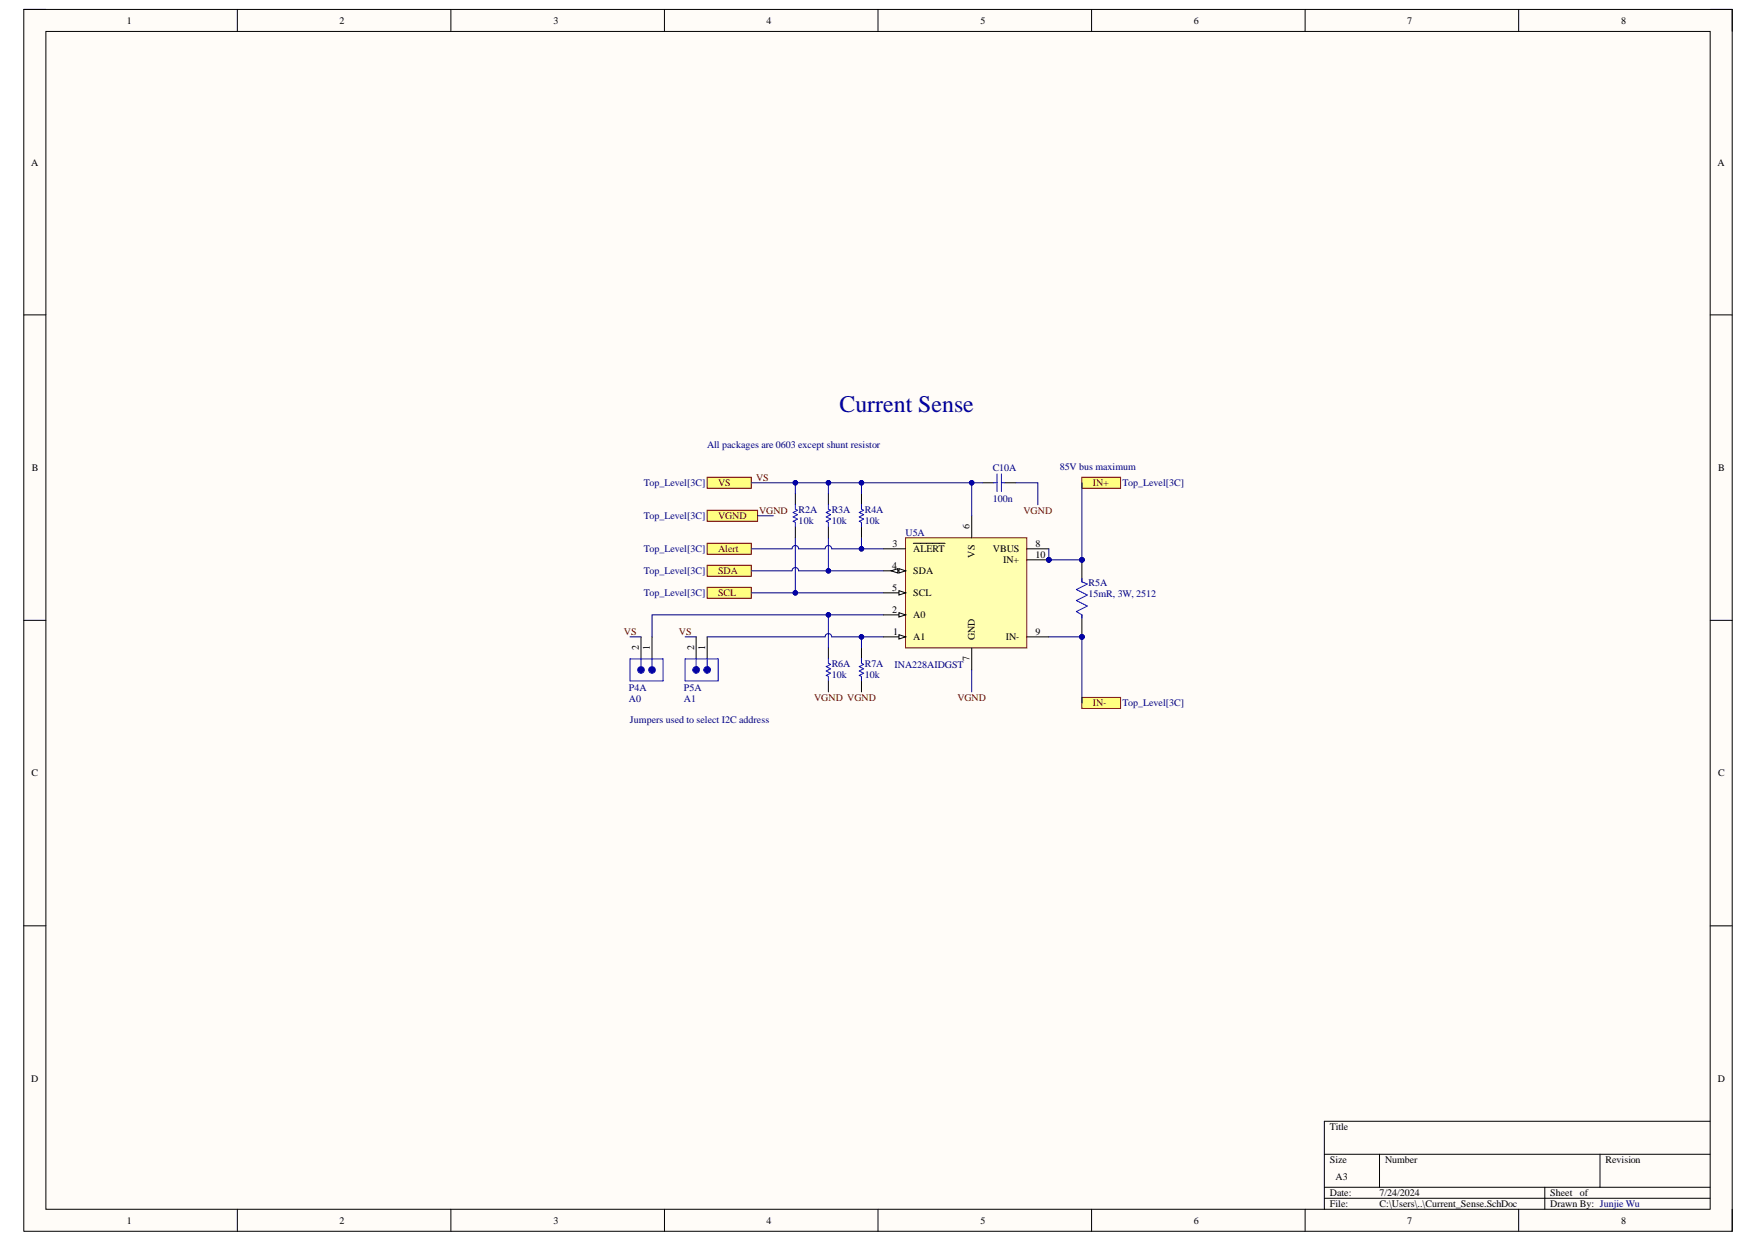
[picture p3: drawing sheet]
<svg xmlns="http://www.w3.org/2000/svg" width="297mm" height="210mm" viewBox="0 0 297 210" stroke-linecap="round" stroke-linejoin="round" font-family="sans-serif">
<path d="M4 1.6h288.7v206.5h-288.7z" fill-rule="evenodd" fill="#fffcf8"/>
<path d="M4 1.6h288.7v206.5h-288.7z" fill="none" stroke="#000" stroke-width=".17"/>
<path d="M7.8 5.3h281.2v199.1h-281.2z" fill-rule="evenodd" fill="#fffcf8"/>
<g fill="none" stroke="#000" stroke-width=".17">
<path d="M4 1.6h3.7M7.8 5.3h281.2v199.1h-281.2zM40.1 1.6v3.7M76.2 1.6v3.7M112.3 1.6v3.7M148.3 1.6v3.7M184.4 1.6v3.7M220.5 1.6v3.7M256.6 1.6v3.7M289 1.6h3.7v3.7M4 53.2h3.7M289 53.2h3.7"/>
<path d="M4 104.8h3.7M289 104.8h3.7M4 156.5h3.7M289 156.5h3.7M223.8 195.1h65.2M233.1 195.1v5.6M270.3 195.1v5.6M289 189.5h-65.2v14.9M40.1 204.4v3.7M76.2 204.4v3.7M112.3 204.4v3.7M148.4 204.4v3.7"/>
<path d="M184.4 204.4v3.7M220.5 204.4v3.7M223.8 200.7h65.2M223.8 202.5h65.2M256.6 204.4v3.7M261 200.7v3.7M292.7 204.4v3.7"/>
</g>
<circle cx="177.2" cy="94.6" r=".37" fill="#000080"/>
<circle cx="177.2" cy="94.6" r=".37" fill="none" stroke="#000080" stroke-width=".17"/>
<path d="M153 90.9h20.5v18.6h-20.5z" fill-rule="evenodd" fill="#ffffb0"/>
<path d="M153 90.9h20.5v18.6h-20.5z" fill="none" stroke="#800000" stroke-width=".17"/>
<path d="M173.5 94.6h3.7" fill="none" stroke="#000" stroke-width=".17"/>
<circle cx="177.2" cy="94.6" r=".37" fill="#000080"/>
<circle cx="177.2" cy="94.6" r=".37" fill="none" stroke="#000080" stroke-width=".17"/>
<path d="M149.3 92.8h3.7M154.3 91.8h5.4M149.3 103.9h3.7M173.5 107.6h3.7" fill="none" stroke="#000" stroke-width=".17"/>
<path d="M151.9 103.5l1.1 .4-1.1 .4z" fill="#f8fcff"/>
<path d="M149.3 107.6h3.7M151.9 103.5l1.1 .4-1.1 .4z" fill="none" stroke="#000" stroke-width=".17"/>
<path d="M151.9 107.3l1.1 .3-1.1 .4z" fill="#f8fcff"/>
<path d="M149.3 100.2h3.7M151.9 107.3l1.1 .3-1.1 .4z" fill="none" stroke="#000" stroke-width=".17"/>
<path d="M151.9 99.8l1.1 .4-1.1 .4z" fill="#f8fcff"/>
<path d="M149.3 96.5h3.7M151.9 99.8l1.1 .4-1.1 .4z" fill="none" stroke="#000" stroke-width=".17"/>
<path d="M151.9 96.1l1.1 .4-1.1 .3z" fill="#f8fcff"/>
<path d="M151.9 96.1l1.1 .4-1.1 .3z" fill="none" stroke="#000" stroke-width=".17"/>
<path d="M150.6 96.5l1.1-.4v.7z" fill="#f8fcff"/>
<path d="M150.6 96.5l1.1-.4v.7zM164.2 87.2v3.7M166 81.6h1.9M169.8 81.6h1.8M173.5 92.8h3.7M164.2 109.5v3.7" fill="none" stroke="#000" stroke-width=".17"/>
<path d="M167.9 81.6h.6M168.5 80.1v3M169.2 80.1v3M169.2 81.6h.6" fill="none" stroke="#00f" stroke-width=".17"/>
<circle cx="182.8" cy="107.6" r=".37" fill="#000080"/>
<circle cx="182.8" cy="107.6" r=".37" fill="none" stroke="#000080" stroke-width=".17"/>
<circle cx="182.8" cy="94.6" r=".37" fill="#000080"/>
<circle cx="182.8" cy="94.6" r=".37" fill="none" stroke="#000080" stroke-width=".17"/>
<path d="M182.8 103.9v3.7" fill="none" stroke="#000" stroke-width=".17"/>
<circle cx="182.8" cy="107.6" r=".37" fill="#000080"/>
<circle cx="182.8" cy="107.6" r=".37" fill="none" stroke="#000080" stroke-width=".17"/>
<path d="M182.8 94.6v3.7" fill="none" stroke="#000" stroke-width=".17"/>
<circle cx="182.8" cy="94.6" r=".37" fill="#000080"/>
<circle cx="182.8" cy="94.6" r=".37" fill="none" stroke="#000080" stroke-width=".17"/>
<path d="M182.8 97.8v.5l.9 .4-1.8 .9 1.8 1-1.8 .9 1.8 .9-1.8 1 .9 .5v.6M117.6 111.4v1.3" fill="none" stroke="#00f" stroke-width=".17"/>
<path d="M117.6 107.6v3.8M119.5 107.6v3.8" fill="none" stroke="#000" stroke-width=".17"/>
<circle cx="117.6" cy="113.2" r=".56" fill="#00f"/>
<g fill="none" stroke="#00f" stroke-width=".17">
<path d="M115.8 111.4h5.5v3.7h-5.5zM119.5 111.4v1.3"/>
<circle cx="117.6" cy="113.2" r=".56"/>
</g>
<circle cx="119.5" cy="113.2" r=".56" fill="#00f"/>
<g fill="none" stroke="#00f" stroke-width=".17">
<path d="M108.3 111.4v1.3"/>
<circle cx="119.5" cy="113.2" r=".56"/>
</g>
<path d="M108.3 107.6v3.8M110.2 107.6v3.8" fill="none" stroke="#000" stroke-width=".17"/>
<circle cx="108.3" cy="113.2" r=".56" fill="#00f"/>
<g fill="none" stroke="#00f" stroke-width=".17">
<path d="M106.4 111.4h5.6v3.7h-5.6zM110.2 111.4v1.3"/>
<circle cx="108.3" cy="113.2" r=".56"/>
</g>
<circle cx="110.2" cy="113.2" r=".56" fill="#00f"/>
<g fill="none" stroke="#00f" stroke-width=".17">
<path d="M134.4 85.3v.8l.4 .1-.8 .4 .8 .4-.8 .4 .8 .3-.8 .4 .4 .2v.7"/>
<circle cx="110.2" cy="113.2" r=".56"/>
</g>
<path d="M134.4 83.4v1.9M134.4 89v1.9" fill="none" stroke="#000" stroke-width=".17"/>
<path d="M119.5 91.8h7.4v1.9h-7.4z" fill-rule="evenodd" fill="#ffff80"/>
<path d="M119.5 91.8h7.4v1.9h-7.4z" fill="none" stroke="#800000" stroke-width=".17"/>
<path d="M119.5 95.5h7.4v1.9h-7.4z" fill-rule="evenodd" fill="#ffff80"/>
<path d="M119.5 95.5h7.4v1.9h-7.4z" fill="none" stroke="#800000" stroke-width=".17"/>
<path d="M119.5 99.3h7.4v1.8h-7.4z" fill-rule="evenodd" fill="#ffff80"/>
<path d="M119.5 99.3h7.4v1.8h-7.4z" fill="none" stroke="#800000" stroke-width=".17"/>
<path d="M182.8 80.7h6.5v1.8h-6.5z" fill-rule="evenodd" fill="#ffff80"/>
<path d="M182.8 80.7h6.5v1.8h-6.5z" fill="none" stroke="#800000" stroke-width=".17"/>
<path d="M182.8 117.9h6.5v1.8h-6.5z" fill-rule="evenodd" fill="#ffff80"/>
<path d="M182.8 117.9h6.5v1.8h-6.5z" fill="none" stroke="#800000" stroke-width=".17"/>
<path d="M140 83.4v1.9M140 89v1.9M145.6 83.4v1.9M145.6 89v1.9M140 109.5v1.9M140 115.1v1.8M145.6 109.5v1.9M145.6 115.1v1.8" fill="none" stroke="#000" stroke-width=".17"/>
<path d="M140 85.3v.8l.3 .1-.7 .4 .7 .4-.7 .4 .7 .3-.7 .4 .4 .2v.7M145.6 85.3v.8l.3 .1-.7 .4 .7 .4-.7 .4 .7 .3-.7 .4 .4 .2v.7M140 111.4v.7l.3 .2-.7 .4 .7 .3-.7 .4 .7 .4-.7 .3 .4 .2v.8M145.6 111.4v.7l.3 .2-.7 .4 .7 .3-.7 .4 .7 .4-.7 .3 .4 .2v.8" fill="none" stroke="#00f" stroke-width=".17"/>
<path d="M119.5 80.7h7.4v1.8h-7.4z" fill-rule="evenodd" fill="#ffff80"/>
<path d="M119.5 80.7h7.4v1.8h-7.4z" fill="none" stroke="#800000" stroke-width=".17"/>
<path d="M119.5 86.2h8.5v1.9h-8.5z" fill-rule="evenodd" fill="#ffff80"/>
<path d="M119.5 86.2h8.5v1.9h-8.5z" fill="none" stroke="#800000" stroke-width=".17"/>
<path d="M177.2 94.6h5.6" fill="none" stroke="#000080" stroke-width=".17"/>
<circle cx="177.2" cy="94.6" r=".37" fill="#000080"/>
<circle cx="177.2" cy="94.6" r=".37" fill="none" stroke="#000080" stroke-width=".17"/>
<circle cx="182.8" cy="94.6" r=".37" fill="#000080"/>
<g fill="none" stroke="#000080" stroke-width=".17">
<path d="M177.2 107.6h5.6"/>
<circle cx="182.8" cy="94.6" r=".37"/>
</g>
<circle cx="182.8" cy="107.6" r=".37" fill="#000080"/>
<g fill="none" stroke="#000080" stroke-width=".17">
<path d="M182.8 107.6v11.2"/>
<circle cx="182.8" cy="107.6" r=".37"/>
</g>
<circle cx="182.8" cy="107.6" r=".37" fill="#000080"/>
<g fill="none" stroke="#000080" stroke-width=".17">
<path d="M177.2 92.8v1.8"/>
<circle cx="182.8" cy="107.6" r=".37"/>
</g>
<circle cx="177.2" cy="94.6" r=".37" fill="#000080"/>
<g fill="none" stroke="#000080" stroke-width=".17">
<path d="M145.6 90.9v1.9h3.7"/>
<circle cx="177.2" cy="94.6" r=".37"/>
</g>
<circle cx="145.6" cy="92.8" r=".37" fill="#000080"/>
<g fill="none" stroke="#000080" stroke-width=".17">
<path d="M140 90.9v5.6h9.3"/>
<circle cx="145.6" cy="92.8" r=".37"/>
</g>
<circle cx="140" cy="96.5" r=".37" fill="#000080"/>
<g fill="none" stroke="#000080" stroke-width=".17">
<path d="M134.4 90.9v9.3h14.9"/>
<circle cx="140" cy="96.5" r=".37"/>
</g>
<circle cx="134.4" cy="100.2" r=".37" fill="#000080"/>
<g fill="none" stroke="#000080" stroke-width=".17">
<path d="M126.9 100.2h7.5"/>
<circle cx="134.4" cy="100.2" r=".37"/>
</g>
<circle cx="134.4" cy="100.2" r=".37" fill="#000080"/>
<g fill="none" stroke="#000080" stroke-width=".17">
<path d="M126.9 96.5h6.9a.56 .56 0 0 1 .6-.6 .56 .56 0 0 1 .5 .6h5.1"/>
<circle cx="134.4" cy="100.2" r=".37"/>
</g>
<circle cx="140" cy="96.5" r=".37" fill="#000080"/>
<g fill="none" stroke="#000080" stroke-width=".17">
<path d="M126.9 92.8h6.9a.56 .56 0 0 1 .6-.6 .56 .56 0 0 1 .5 .6h4.5a.56 .56 0 0 1 .6-.6 .56 .56 0 0 1 .5 .6h5.1"/>
<circle cx="140" cy="96.5" r=".37"/>
</g>
<circle cx="145.6" cy="92.8" r=".37" fill="#000080"/>
<g fill="none" stroke="#000080" stroke-width=".17">
<path d="M149.3 107.6h-3.7v1.9M164.2 113.2v3.7"/>
<circle cx="145.6" cy="92.8" r=".37"/>
</g>
<circle cx="145.6" cy="107.6" r=".37" fill="#000080"/>
<g fill="none" stroke="#000080" stroke-width=".17">
<path d="M149.3 103.9h-9.3v5.6"/>
<circle cx="145.6" cy="107.6" r=".37"/>
</g>
<circle cx="140" cy="103.9" r=".37" fill="#000080"/>
<g fill="none" stroke="#000080" stroke-width=".17">
<path d="M134.4 81.6v1.8"/>
<circle cx="140" cy="103.9" r=".37"/>
</g>
<circle cx="134.4" cy="81.6" r=".37" fill="#000080"/>
<g fill="none" stroke="#000080" stroke-width=".17">
<path d="M140 81.6v1.8"/>
<circle cx="134.4" cy="81.6" r=".37"/>
</g>
<circle cx="140" cy="81.6" r=".37" fill="#000080"/>
<g fill="none" stroke="#000080" stroke-width=".17">
<path d="M145.6 81.6v1.8"/>
<circle cx="140" cy="81.6" r=".37"/>
</g>
<circle cx="145.6" cy="81.6" r=".37" fill="#000080"/>
<g fill="none" stroke="#000080" stroke-width=".17">
<path d="M119.5 107.6h19.9a.56 .56 0 0 1 .6-.5 .56 .56 0 0 1 .5 .5h5.1"/>
<circle cx="145.6" cy="81.6" r=".37"/>
</g>
<circle cx="145.6" cy="107.6" r=".37" fill="#000080"/>
<g fill="none" stroke="#000080" stroke-width=".17">
<path d="M182.8 81.6v13"/>
<circle cx="145.6" cy="107.6" r=".37"/>
</g>
<circle cx="182.8" cy="94.6" r=".37" fill="#000080"/>
<g fill="none" stroke="#000080" stroke-width=".17">
<path d="M166 81.6h-1.8v5.6M106.4 107.6h1.9M115.8 107.6h1.8"/>
<circle cx="182.8" cy="94.6" r=".37"/>
</g>
<circle cx="164.2" cy="81.6" r=".37" fill="#000080"/>
<g fill="none" stroke="#000080" stroke-width=".17">
<path d="M126.9 81.6h37.3M128 87.2h2.7M171.6 81.6h3.8v3.7"/>
<circle cx="164.2" cy="81.6" r=".37"/>
</g>
<circle cx="134.4" cy="81.6" r=".37" fill="#000080"/>
<circle cx="134.4" cy="81.6" r=".37" fill="none" stroke="#000080" stroke-width=".17"/>
<circle cx="140" cy="81.6" r=".37" fill="#000080"/>
<circle cx="140" cy="81.6" r=".37" fill="none" stroke="#000080" stroke-width=".17"/>
<circle cx="145.6" cy="81.6" r=".37" fill="#000080"/>
<circle cx="145.6" cy="81.6" r=".37" fill="none" stroke="#000080" stroke-width=".17"/>
<circle cx="164.2" cy="81.6" r=".37" fill="#000080"/>
<g fill="none" stroke="#000080" stroke-width=".17">
<path d="M140 103.9h-29.8v3.7"/>
<circle cx="164.2" cy="81.6" r=".37"/>
</g>
<circle cx="140" cy="103.9" r=".37" fill="#000080"/>
<circle cx="140" cy="103.9" r=".37" fill="none" stroke="#000080" stroke-width=".17"/>
<text font-size="4" fill="#000080" x="141.8" y="69.6">Current Sense</text>
<g font-size="1.7">
<text x="21.4" y="4">1</text>
<text x="57.4" y="4">2</text>
<text x="93.5" y="4">3</text>
<text x="129.5" y="4">4</text>
<text x="165.7" y="4">5</text>
<text x="201.7" y="4">6</text>
<text x="237.8" y="4">7</text>
<text x="273.9" y="4">8</text>
<text x="5.3" y="28">A</text>
<text x="290.2" y="28">A</text>
<text x="5.4" y="79.6">B</text>
<text x="290.3" y="79.6">B</text>
<text x="163.8" y="89.4" transform="rotate(-90 163.8 89.4)">6</text>
<text x="150.8" y="92.4">3</text>
<text x="154.3" y="93.3">ALERT</text>
<text x="164.7" y="94.2" transform="rotate(-90 164.7 94.2)">VS</text>
<text x="167.8" y="93.3">VBUS</text>
<text x="169.5" y="95.2">IN+</text>
<text x="175" y="94.2">10</text>
<text x="175" y="92.4">8</text>
<text x="150.7" y="96.1">4</text>
<text x="150.8" y="99.8">5</text>
<text x="154.3" y="100.8">SCL</text>
<text x="154.3" y="97">SDA</text>
<text x="150.7" y="103.5">2</text>
<text x="150.9" y="107.3">1</text>
<text x="154.3" y="104.5">A0</text>
<text x="175" y="107.3">9</text>
<text x="108" y="109.9" transform="rotate(-90 108 109.9)">2</text>
<text x="109.8" y="109.9" transform="rotate(-90 109.8 109.9)">1</text>
<text x="117.3" y="109.9" transform="rotate(-90 117.3 109.9)">2</text>
<text x="119.1" y="109.9" transform="rotate(-90 119.1 109.9)">1</text>
<text x="154.3" y="108.2">A1</text>
<text x="163.8" y="111.7" transform="rotate(-90 163.8 111.7)">7</text>
<text x="164.7" y="108.2" transform="rotate(-90 164.7 108.2)">GND</text>
<text x="169.9" y="108.2">IN-</text>
<text x="5.3" y="131.2">C</text>
<text x="290.3" y="131.2">C</text>
<text x="5.3" y="182.9">D</text>
<text x="290.2" y="182.9">D</text>
<text x="224.7" y="191">Title</text>
<text x="224.7" y="196.6">Size</text>
<text x="234" y="196.6">Number</text>
<text x="271.2" y="196.6">Revision</text>
<text x="224.7" y="202.2">Date:</text>
<text x="225.6" y="199.4">A3</text>
<text x="233.1" y="202.2">7/24/2024</text>
<text x="261.9" y="202.2">Sheet</text>
<text x="267" y="202.2">of</text>
<text x="21.4" y="206.8">1</text>
<text x="57.4" y="206.8">2</text>
<text x="93.5" y="206.8">3</text>
<text x="129.5" y="206.8">4</text>
<text x="165.7" y="206.8">5</text>
<text x="201.7" y="206.8">6</text>
<text x="224.7" y="204">File:</text>
<text x="233.1" y="204">C:\Users\..\Current_Sense.SchDoc</text>
<text x="237.8" y="206.8">7</text>
<text x="261.9" y="204">Drawn By: Junjie Wu</text>
<text x="273.9" y="206.8">8</text>
</g>
<g font-size="1.7" fill="#000080">
<text x="119.5" y="75.7">All packages are 0603 except shunt resistor</text>
<text x="108.8" y="82.2">Top_Level[3C]</text>
<text x="167.7" y="79.6">C10A</text>
<text x="179.1" y="79.4">85V bus maximum</text>
<text x="189.7" y="82.2">Top_Level[3C]</text>
<text x="108.8" y="87.7">Top_Level[3C]</text>
<text x="134.9" y="86.6">R2A</text>
<text x="134.9" y="88.5">10k</text>
<text x="140.5" y="86.6">R3A</text>
<text x="140.5" y="88.5">10k</text>
<text x="146.1" y="86.6">R4A</text>
<text x="146.1" y="88.5">10k</text>
<text x="167.7" y="84.8">100n</text>
<text x="108.8" y="93.3">Top_Level[3C]</text>
<text x="153" y="90.5">U5A</text>
<text x="108.8" y="97">Top_Level[3C]</text>
<text x="108.8" y="100.8">Top_Level[3C]</text>
<text x="183.9" y="99.1">R5A</text>
<text x="183.9" y="101">15mR, 3W, 2512</text>
<text x="140.5" y="112.7">R6A</text>
<text x="146.1" y="112.7">R7A</text>
<text x="151.1" y="112.9">INA228AIDGST</text>
<text x="106.3" y="116.8">P4A</text>
<text x="106.3" y="118.6">A0</text>
<text x="115.6" y="116.8">P5A</text>
<text x="115.6" y="118.6">A1</text>
<text x="140.5" y="114.5">10k</text>
<text x="146.1" y="114.5">10k</text>
<text x="189.7" y="119.4">Top_Level[3C]</text>
<text x="106.4" y="122.2">Jumpers used to select I2C address</text>
</g>
<g font-size="1.7" fill="#800000">
<text x="121.3" y="82.2">VS</text>
<text x="127.8" y="81.2">VS</text>
<text x="184.7" y="82.2">IN+</text>
<text x="121.3" y="87.7">VGND</text>
<text x="128.3" y="86.8">VGND</text>
<text x="172.9" y="86.8">VGND</text>
<text x="121.3" y="93.3">Alert</text>
<text x="121.3" y="97">SDA</text>
<text x="121.3" y="100.8">SCL</text>
<text x="105.4" y="107.3">VS</text>
<text x="114.7" y="107.3">VS</text>
<text x="137.6" y="118.5">VGND VGND</text>
<text x="161.8" y="118.5">VGND</text>
<text x="184.7" y="119.4">IN-</text>
</g>
</svg>
